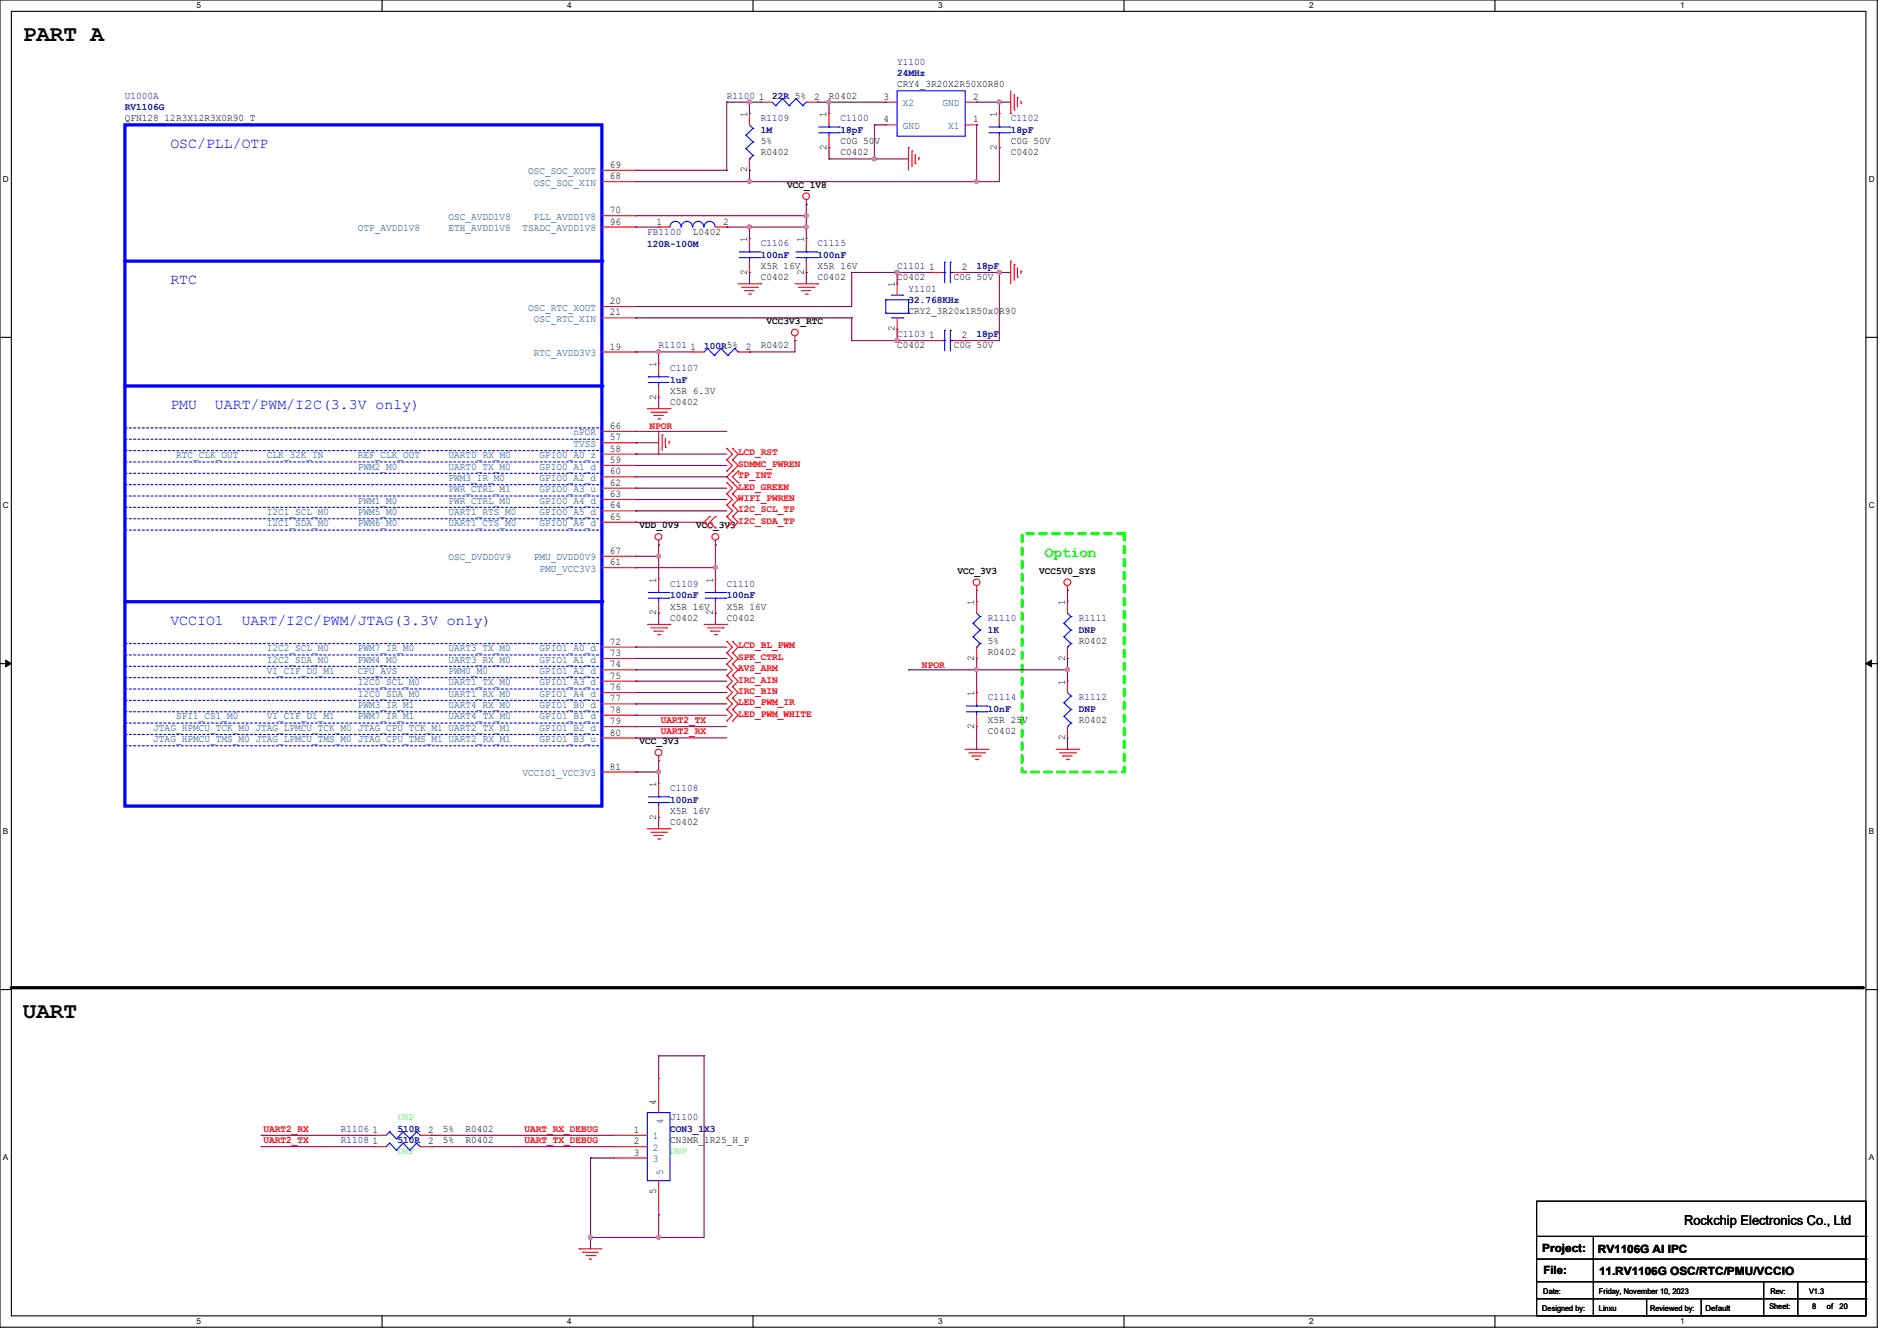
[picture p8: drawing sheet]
<svg xmlns="http://www.w3.org/2000/svg" width="297mm" height="210mm" viewBox="0 0 297 210" stroke-linecap="round" stroke-linejoin="round" font-family="sans-serif">
<path d="M0 0h293.9v207.9h-293.9zM1.8 1.8h290.3v204.3h-290.3z" fill="none" stroke="#000" stroke-width=".17"/>
<g fill="#fff">
<path d="M30.8 .2h.7v1.4h-.7z"/>
<path d="M30.8 206.2h.7v1.4h-.7z"/>
</g>
<path d="M59.8 0v1.8M59.8 206.1v1.8" fill="none" stroke="#000" stroke-width=".17"/>
<g fill="#fff">
<path d="M88.8 .2h.7v1.4h-.7z"/>
<path d="M88.8 206.2h.7v1.4h-.7z"/>
</g>
<path d="M117.9 0v1.8M117.9 206.1v1.8" fill="none" stroke="#000" stroke-width=".17"/>
<g fill="#fff">
<path d="M146.9 .2h.7v1.4h-.7z"/>
<path d="M146.9 206.2h.7v1.4h-.7z"/>
</g>
<path d="M176 0v1.8M176 206.1v1.8" fill="none" stroke="#000" stroke-width=".17"/>
<g fill="#fff">
<path d="M205 .2h.7v1.4h-.7z"/>
<path d="M205 206.2h.7v1.4h-.7z"/>
</g>
<path d="M234.1 0v1.8M234.1 206.1v1.8" fill="none" stroke="#000" stroke-width=".17"/>
<g fill="#fff">
<path d="M263.1 .2h.6v1.4h-.6z"/>
<path d="M263.1 206.2h.6v1.4h-.6z"/>
<path d="M.5 27.3h.9v1.4h-.9z"/>
<path d="M292.6 27.3h.9v1.4h-.9z"/>
<path d="M.5 78.4h.9v1.4h-.9z"/>
<path d="M292.6 78.4h.9v1.4h-.9z"/>
</g>
<path d="M0 52.8h1.8M292.1 52.8h1.8" fill="none" stroke="#000" stroke-width=".17"/>
<g fill="#fff">
<path d="M.5 129.5h.8v1.4h-.8z"/>
<path d="M292.6 129.5h.8v1.4h-.8z"/>
</g>
<path d="M0 103.9h1.8M292.1 103.9h1.8" fill="none" stroke="#000" stroke-width=".17"/>
<path d="M.9 103.4l.9 .5-.9 .5zM292.1 103.9l.9-.5v1z" fill="#000" stroke="#000" stroke-width=".16"/>
<g fill="#fff">
<path d="M.5 180.5h.8v1.4h-.8z"/>
<path d="M292.6 180.5h.8v1.4h-.8z"/>
</g>
<g fill="none" stroke="#000" stroke-width=".17">
<path d="M0 155h1.8M292.1 155h1.8M240.6 188.1h51.5v18h-51.5zM240.6 193.6h51.5M240.6 197.2h51.5M249.5 193.6v12.5M292.1 193.6h.1M292.1 197.2h.1M240.6 200.7h51.5M240.6 203.4h51.5M249.5 206.1h.1M257.8 206.1h.1"/>
<path d="M257.8 203.4v2.7M266.4 206.1h.1M266.4 203.4v2.7M276.1 206.1h.1M276.1 200.7v5.4M281.5 206.1h.1M281.5 200.7v5.4M292.1 200.7h.1M292.1 203.4h.1"/>
</g>
<path d="M1.8 154.7h289.8" fill="none" stroke="#000" stroke-width=".51"/>
<circle cx="291.6" cy="154.7" r=".25" fill="#000"/>
<path d="M160 83.6h16v37.3h-16z" fill="none" stroke="#0f0" stroke-width=".51" stroke-dasharray="1 1"/>
<g fill="none" stroke="#f00" stroke-width=".17">
<path d="M138.7 16h.1M138.7 19.6h.1M138.7 19.6h1.8M138.7 16h1.8M151.1 19.6h1.8M151.1 16h1.8M152.9 19.6h.1M152.9 16h.1M158.2 17.8h.1M158.2 14.2v3.6M158.8 17.2h.1M158.8 14.8v2.4"/>
<path d="M159.3 15.3h.1M159.3 15.3v1.4M159.9 16.2h.1M159.9 15.8v.4M126.2 32h.1M126.2 31.3v.7M142.2 23.1h.1M142.2 23.1v3.6M142.8 23.7h.1M142.8 23.7v2.4M143.3 25.6h.1M143.3 24.2v1.4"/>
<path d="M143.8 24.7h.1M143.8 24.7v.4M103.1 56.9h.1M103.1 56.9v1.8M115.6 44.4h3.5M116.1 45h2.5M116.6 45.5h.1M116.6 45.5h1.5M117.2 46.1h.3M117.5 46.1h.1M118.6 45h.1M119.1 44.4h.1"/>
<path d="M124.5 53.3h.1M124.5 52.6v.7M124.5 44.4h3.5M125 45h2.5M125.5 45.5h.1M125.5 45.5h1.5M126.1 46.1h.3M126.4 46.1h.1M127.5 45h.1M128 44.4h.1M145.8 42.7h.1M145.8 42.7h1.8"/>
<path d="M149.4 42.7h1.7M151.1 42.7h.1M158.2 40.9h.1M158.2 40.9v3.5M158.8 41.4h.1M158.8 41.4v2.5M159.3 43.4h.1M159.3 42v1.4M159.9 42.5h.1M159.9 42.5v.3M101.3 64h3.6M101.9 64.6h2.5"/>
<path d="M102.4 65.1h.1M102.4 65.1h1.4M103 65.6h.3M103.1 67.6h.1M103.1 62.2h.1M103.1 60.5v1.7M103.1 67.6v3.5M103.3 65.6h.1M103.7 68.1h.1M103.7 68.1v2.5M104.2 70.1h.1M104.2 68.6v1.5"/>
<path d="M104.4 64.6h.1M104.7 69.2h.1M104.7 69.2v.3M104.9 64h.1M113.8 72h.1M113.8 70.2h.1M113.8 73.8h.1M113.8 77.3h.1M113.8 75.6h.1M113.8 79.1h.1M113.8 77.3l.9 .9-.9 .9M113.8 70.2l.9 .9-.9 .9"/>
<path d="M113.8 72l.9 .9-.9 .9M113.8 75.6l.9 .9-.9 .8M113.8 79.1l.9 .9-.9 .9M114.7 72h.1M114.7 70.2h.1M114.7 73.8h.1M114.7 75.6h.1M114.7 77.3h.1M114.7 79.1h.1M114.7 72l.9 .9-1.8 1.8 1.8 1.8-.9 .8M114.7 70.2l.9 .9-.9 .9M114.7 77.3l.9 .9-.9 .9"/>
<path d="M114.7 79.1l.9 .9-.9 .9M115.6 75.6h.1M115.6 73.8h.1M115.6 73.8l-.9 .9 .9 .9M101.3 97.8h3.6M101.9 98.3h2.5M102.4 98.8h.1M102.4 98.8h1.4M103 99.4h.3M103.1 85.3h.1M103.1 90.7h.1M103.1 96h.1"/>
<path d="M103.1 84.6v.7M103.1 90.7v1.8M103.1 94.2v1.8M103.3 99.4h.1M104.4 98.3h.1M104.9 97.8h.1M110.2 97.8h3.6M110.8 98.3h2.4M111.1 80.9h.1M111.1 82.7h.1M111.1 80.9l-.9 .9 .9 .9M111.3 98.8h.1"/>
<path d="M111.3 98.8h1.4M111.8 99.4h.4M112 85.3h.1M112 82.7h.1M112 80.9h.1M112 90.7h.1M112 96h.1M112 84.6v.7M112 90.7v1.8M112 94.2v1.8M112 80.9l-.9 .9 .9 .9M112.2 99.4h.1"/>
<path d="M113.2 98.3h.1M113.8 97.8h.1M113.8 82.7h.1M113.8 80.9h.1M113.8 80.9l.9 .9-.9 .9M114.7 82.7h.1M114.7 80.9h.1M114.7 80.9l.9 .9-.9 .9M152.9 92.5h.1M152.9 94.2h.1M152.9 91.7v.8M152.9 94.2v1.8"/>
<path d="M167.1 92.5h.1M167.1 91.7v.8M103.1 119.1h.1M103.1 118.4v.7M113.8 102.2h.1M113.8 100.5h.1M113.8 105.8h.1M113.8 104h.1M113.8 107.6h.1M113.8 109.3h.1M113.8 111.1h.1M113.8 112.9h.1"/>
<path d="M113.8 100.5l.9 .8-.9 .9M113.8 104l.9 .9-.9 .9M113.8 102.2l.9 .9-.9 .9M113.8 105.8l.9 .9-.9 .9M113.8 107.6l.9 .9-.9 .8M113.8 109.3l.9 .9-.9 .9M113.8 111.1l.9 .9-.9 .9M114.7 102.2h.1M114.7 100.5h.1M114.7 105.8h.1M114.7 104h.1M114.7 107.6h.1"/>
<path d="M114.7 109.3h.1M114.7 111.1h.1M114.7 112.9h.1M114.7 100.5l.9 .8-.9 .9M114.7 104l.9 .9-.9 .9M114.7 102.2l.9 .9-.9 .9M114.7 105.8l.9 .9-.9 .9M114.7 107.6l.9 .9-.9 .8M114.7 109.3l.9 .9-.9 .9M114.7 111.1l.9 .9-.9 .9M151.1 117.3h3.6M151.7 117.9h2.4"/>
<path d="M152.2 118.4h.1M152.2 118.4h1.4M152.7 119h.4M152.9 103.1h.1M152.9 108.5h.1M152.9 113.8h.1M152.9 101.3v1.8M152.9 108.5v1.7M152.9 112v1.8M153.1 119h.1M154.1 117.9h.1M154.7 117.3h.1"/>
<path d="M165.4 117.3h3.5M165.9 117.9h2.5M166.4 118.4h.1M166.4 118.4h1.5M167 119h.3M167.3 119h.1M168.4 117.9h.1M168.9 117.3h.1M101.3 129.8h3.6M101.9 130.3h2.5M102.4 130.9h.1M102.4 130.9h1.4"/>
<path d="M103 131.4h.3M103.3 131.4h.1M104.4 130.3h.1M104.9 129.8h.1M90.7 195.6h.1M90.7 195.6h3.5M91.2 196.1h.1M91.2 196.1h2.5M91.7 196.6h1.5M92.3 197.2h.1M92.3 197.2h.3M93.2 196.6h.1"/>
<circle cx="126.2" cy="30.7" r=".52"/>
<circle cx="124.4" cy="52.1" r=".52"/>
<circle cx="103.1" cy="84.1" r=".52"/>
<circle cx="112" cy="84.1" r=".52"/>
<circle cx="152.9" cy="91.2" r=".52"/>
<circle cx="167.1" cy="91.2" r=".52"/>
<circle cx="103.1" cy="117.9" r=".52"/>
</g>
<g fill="none" stroke="#00f" stroke-width=".17">
<path d="M140.5 14.2h10.6v7.1h-10.6zM101.5 59.9h.1M101.5 59h.1M101.5 59.9h3.2M101.5 59h3.2M103.1 59h.1M103.1 59.9h.1M103.1 58.7v.3M103.1 59.9v.6M147.6 42.7h.3M147.9 42.7h.1M147.9 41.1h.1"/>
<path d="M147.9 41.1v3.2M148.8 41.1h.1M148.8 42.7h.1M148.8 42.7h.6M148.8 41.1v3.2M101.5 93.7h3.2M101.5 92.8h3.2M103.1 92.8h.1M103.1 93.7h.1M103.1 92.5v.3M103.1 93.7v.5M104.7 93.7h.1"/>
<path d="M104.7 92.8h.1M110.4 93.7h3.2M110.4 92.8h3.2M112 92.8h.1M112 93.7h.1M112 92.5v.3M112 93.7v.5M113.6 93.7h.1M113.6 92.8h.1M152.4 97.6h.1M152.4 99.7h.1M152.4 97.6l1.1 1.1"/>
<path d="M152.4 99.7l1.1 1.1M152.9 96l.6 .6M153.5 96.6h.1M153.5 98.7h.1M153.5 96.6l-1.1 1M153.5 98.7l-1.1 1M151.3 111.5h3.2M151.3 110.6h3.2M152.9 101.3h.1M152.9 110.6h.1M152.9 111.5h.1M152.9 110.2v.4"/>
<path d="M152.9 111.5v.5M153.5 100.8h.1M153.5 100.8l-.6 .5M154.5 111.5h.1M154.5 110.6h.1"/>
</g>
<path d="M19.6 19.6h74.6v106.6h-74.6zM19.6 40.9h74.6" fill="none" stroke="#00f" stroke-width=".51"/>
<circle cx="94.2" cy="40.9" r=".25" fill="#00f"/>
<path d="M19.6 60.5h74.6" fill="none" stroke="#00f" stroke-width=".51"/>
<circle cx="94.2" cy="60.5" r=".25" fill="#00f"/>
<path d="M19.6 94.2h74.6" fill="none" stroke="#00f" stroke-width=".51"/>
<circle cx="94.2" cy="94.2" r=".25" fill="#00f"/>
<g fill="none" stroke="#00f" stroke-width=".17" stroke-dasharray=".3">
<path d="M19.6 70.6h74.6M19.6 67h74.6M19.6 68.8h74.6M19.6 72.3h74.6M19.6 74.1h74.6M19.6 75.9h74.6M19.6 77.7h74.6M19.6 79.5h74.6M94.2 70.6h.1M94.2 67h.1M94.2 68.8h.1M94.2 72.3h.1"/>
<path d="M94.2 74.1h.1M94.2 75.9h.1M94.2 77.7h.1M94.2 79.5h.1M19.6 81.2h74.6M19.6 83h74.6M94.2 81.2h.1M94.2 83h.1M19.6 100.8h74.6M19.6 102.6h74.6M19.6 104.4h74.6M19.6 106.1h74.6"/>
<path d="M19.6 107.9h74.6M19.6 109.7h74.6M19.6 111.5h74.6M19.6 113.2h74.6M19.6 115h74.6M19.6 116.8h74.6M94.2 100.8h.1M94.2 102.6h.1M94.2 104.4h.1M94.2 106.1h.1M94.2 107.9h.1M94.2 109.7h.1"/>
<path d="M94.2 111.5h.1M94.2 113.2h.1M94.2 115h.1M94.2 116.8h.1"/>
</g>
<g fill="none" stroke="#f00" stroke-width=".17">
<path d="M117.3 17.8h.1M117.3 17.8v1.8M119.1 16h.1M119.1 16h1.8M126.2 16h1.8M128 16h.1M129.8 17.8h.1M129.8 17.8v1.8M156.5 17.8h.1M156.5 17.8v1.8M94.2 26.7h5.4M94.2 28.4h5.4"/>
<path d="M94.2 33.8h5.4M94.2 35.6h5.4M99.6 26.7h.1M99.6 28.4h.1M99.6 33.8h.1M99.6 35.6h.1M103.1 35.6h.1M103.1 35.6h1.8M112 35.6h1.8M113.8 35.6h.1M117.3 26.7h.1M117.3 37.3h.1"/>
<path d="M117.3 24.9v1.8M117.3 37.3v1.8M126.2 37.3h.1M126.2 37.3v1.8M129.8 23.1h.1M129.8 21.3v1.8M156.5 23.1h.1M156.5 21.3v1.8M94.2 55.1h5.4M94.2 49.8h5.4M94.2 48h5.4M99.6 55.1h.1"/>
<path d="M99.6 49.8h.1M99.6 48h.1M108.5 55.1h.1M108.5 55.1h1.7M115.6 55.1h1.7M117.3 42.7h.1M117.3 55.1h.1M117.3 40.9v1.8M126.2 42.7h.1M126.2 40.9v1.8M140.5 44.4h.1M140.5 51.6h.1"/>
<path d="M140.5 44.4v1.8M140.5 49.8v1.8M145.8 53.3h.1M145.8 53.3h1.8M149.4 53.3h1.7M151.1 53.3h.1M94.2 69.3h5.4M94.2 71.1h5.4M94.2 72.9h5.4M94.2 74.7h5.4M94.2 76.5h5.4M94.2 78.2h5.4"/>
<path d="M94.2 67.6h5.4M99.6 69.3h.1M99.6 71.1h.1M99.6 72.9h.1M99.6 74.7h.1M99.6 76.5h.1M99.6 78.2h.1M99.6 67.6h.1M94.2 80h5.4M94.2 81.8h5.4M94.2 87.1h5.4M94.2 88.9h5.4"/>
<path d="M99.6 80h.1M99.6 81.8h.1M99.6 87.1h.1M99.6 88.9h.1M167.1 94.2h.1M167.1 94.2v1.8M94.2 101.3h5.4M94.2 104.9h5.4M94.2 103.1h5.4M94.2 106.7h5.4M94.2 108.5h5.4M94.2 113.8h5.4"/>
<path d="M94.2 115.6h5.4M94.2 110.2h5.4M94.2 112h5.4M99.6 101.3h.1M99.6 104.9h.1M99.6 103.1h.1M99.6 106.7h.1M99.6 108.5h.1M99.6 113.8h.1M99.6 115.6h.1M99.6 110.2h.1M99.6 112h.1"/>
<path d="M167.1 106.7h.1M167.1 115.6h.1M167.1 103.1h.1M167.1 101.3v1.8M167.1 106.7v1.8M167.1 113.8v1.8M94.2 120.9h5.4M99.6 120.9h.1M103.1 122.7h.1M103.1 128h.1M103.1 122.7v1.8M103.1 126.2v1.8"/>
<path d="M58.7 179.6h.1M58.7 177.8h.1M58.7 177.8h1.8M58.7 179.6h1.8M65.8 177.8h1.8M65.8 179.6h1.8M67.6 179.6h.1M67.6 177.8h.1M96 177.8h.1M96 179.6h.1M96 177.8h5.3M96 179.6h5.3"/>
<path d="M103.1 168.9h.1M103.1 168.9v5.3M96 181.4h.1M96 181.4h5.3M103.1 190.2h.1M103.1 184.9v5.3"/>
</g>
<g fill="none" stroke="#00f" stroke-width=".17">
<path d="M117.3 19.6l.6 .5M120.9 16l.6 .6M121.5 16.6h.1M122.5 15.5h.1M122.5 15.5l-1 1.1M122.5 15.5l1.1 1.1M123.6 16.6h.1M124.6 15.5h.1M124.6 15.5l-1 1.1M124.6 15.5l1.1 1.1M125.7 16.6h.1M126.2 16h.1"/>
<path d="M126.2 16l-.5 .6M128.2 19.9h3.2M129.8 19.9h.1M129.8 19.6v.3M131.4 19.9h.1M154.9 19.9h3.2M156.5 19.9h.1M156.5 19.6v.3M158.1 19.9h.1M106.6 35.6a.87 .87 0 0 0-.8-.9 .87 .87 0 0 0-.9 .9M108.4 35.6a.87 .87 0 0 0-.9-.9 .87 .87 0 0 0-.8 .9M110.2 35.6a.87 .87 0 0 0-.9-.9 .87 .87 0 0 0-.8 .9"/>
<path d="M112 35.6a.87 .87 0 0 0-.9-.9 .87 .87 0 0 0-.9 .9M115.7 39.5h3.3M116.8 21.2h.1M116.8 23.3h.1M116.8 21.2l1.1 1M116.8 23.3l1.1 1M117.3 24.9h.1M117.3 39.5h.1M117.3 39.1v.4M117.9 20.1h.1M117.9 22.2h.1M117.9 24.3h.1"/>
<path d="M117.9 24.3l-.6 .6M117.9 20.1l-1.1 1.1M117.9 22.2l-1.1 1.1M119 39.5h.1M124.6 39.5h3.2M126.2 39.5h.1M126.2 39.1v.4M127.8 39.5h.1M128.2 20.8h3.2M129.8 20.8h.1M129.8 20.8v.5M131.4 20.8h.1"/>
<path d="M154.9 20.8h3.2M156.5 20.8h.1M156.5 20.8v.5M158.1 20.8h.1M110.8 54.6h.1M110.8 54.6l-.6 .5M110.8 54.6l1 1.1M111.8 55.7h.1M112.9 54.6h.1M112.9 54.6l-1.1 1.1M112.9 54.6l1.1 1.1M114 55.7h.1"/>
<path d="M115 54.6h.1M115 54.6l-1 1.1M115 54.6l.6 .5M115.6 55.1h.1M115.7 40.3h3.3M117.3 40.3h.1M117.3 40.3v.6M119 40.3h.1M124.6 40.3h3.2M126.2 40.3h.1M126.2 40.3v.6M127.8 40.3h.1"/>
<path d="M138.7 49.1h.1M138.7 46.9h.1M138.7 46.9h3.5M138.7 49.1h3.5M138.7 46.9v2.2M139.6 46.2h1.8M139.6 49.8h1.8M141.4 46.2h.1M141.4 49.8h.1M142.2 46.9h.1M142.2 49.1h.1M142.2 46.9v2.2"/>
<path d="M147.6 53.3h.3M147.9 53.3h.1M147.9 51.7h.1M147.9 51.7v3.2M148.8 51.7h.1M148.8 53.3h.1M148.8 53.3h.6M148.8 51.7v3.2M166.6 97.6h.1M166.6 99.7h.1M166.6 97.6l1.1 1.1M166.6 99.7l1.1 1.1"/>
<path d="M167.1 96l.6 .6M167.7 96.6h.1M167.7 98.7h.1M167.7 96.6l-1.1 1M167.7 98.7l-1.1 1M166.6 110.1h.1M166.6 112.2h.1M166.6 110.1l1.1 1M166.6 112.2l1.1 1M167.1 113.8h.1M167.1 101.3h.1M167.1 108.5l.6 .5"/>
<path d="M167.7 109h.1M167.7 111.1h.1M167.7 113.2h.1M167.7 100.8h.1M167.7 109l-1.1 1.1M167.7 111.1l-1.1 1.1M167.7 113.2l-.6 .6M167.7 100.8l-.6 .5M101.5 125.7h3.2M101.5 124.8h3.2M103.1 124.8h.1M103.1 125.7h.1"/>
<path d="M103.1 124.5v.3M103.1 125.7v.5M104.7 125.7h.1M104.7 124.8h.1M61 179h.1M61 177.2h.1M61 179l-.5 .6M61 179l1.1 1.1M61 177.2l-.5 .6M61 177.2l1.1 1.2M62.1 178.4h.1M63.1 179h.1"/>
<path d="M63.1 177.2h.1M63.1 179l-1 1.1M63.1 179l1.1 1.1M63.1 177.2l-1 1.2M63.1 177.2l1.1 1.2M64.2 178.4h.1M65.2 179h.1M65.2 177.2h.1M65.2 179l-1 1.1M65.2 179l.6 .6M65.2 177.2l-1 1.2M65.2 177.2l.6 .6"/>
<path d="M65.8 179.6h.1M65.8 177.8h.1M101.3 174.2h3.6v10.7h-3.6zM62.1 180.1h.1M64.2 180.1h.1"/>
</g>
<g fill="none" stroke="#800040" stroke-width=".17">
<path d="M113.8 16h.1M113.8 16h5.3M113.8 16v10.7M117.3 16h.1M117.3 16v1.8M128 16h.1M128 16h10.7M129.8 16h.1M129.8 16v1.8M136.9 19.6h.1M136.9 19.6v5.3M136.9 19.6h1.8"/>
<path d="M152.9 16h.1M152.9 19.6h.1M152.9 19.6v8.8M152.9 16h5.3M156.5 16h.1M156.5 16v1.8M99.6 35.6h.1M99.6 26.7h14.2M99.6 33.8h26.6M99.6 35.6h3.5M113.8 26.7h.1M113.8 35.6h.1"/>
<path d="M113.8 35.6h12.4M117.3 28.4h.1M117.3 26.7h.1M117.3 35.6h.1M117.3 26.7v1.7M117.3 35.6v1.7M126.2 33.8h.1M126.2 32h.1M126.2 35.6h.1M126.2 32v5.3M129.8 24.9h.1M129.8 23.1h.1"/>
<path d="M129.8 24.9h12.4M129.8 23.1v1.8M136.9 24.9h.1M152.9 28.4h.1M156.5 23.1h.1M156.5 23.1v5.3h-56.9M99.6 49.8h.1M99.6 48h.1M99.6 55.1h.1M99.6 49.8h33.7M99.6 55.1h8.9M103.1 55.1h.1"/>
<path d="M103.1 55.1v1.8M117.3 55.1h.1M117.3 42.7h.1M117.3 42.7v1.7M124.5 53.3h.1M124.5 53.3v1.8h-7.2M126.2 42.7h.1M126.2 42.7v1.7M133.3 53.3h.1M133.3 49.8h.1M133.3 42.7h.1M133.3 53.3h12.5"/>
<path d="M133.3 42.7v5.3h-33.7M133.3 49.8v3.5M133.3 42.7h12.5M140.5 53.3h.1M140.5 51.6h.1M140.5 42.7h.1M140.5 42.7v1.7M140.5 51.6v1.7M151.1 53.3h.1M151.1 42.7h.1M151.1 42.7h7.1M156.5 42.7h.1"/>
<path d="M156.5 42.7v10.6h-5.4M99.6 69.3h.1M99.6 67.6h.1M99.6 72.9h.1M99.6 76.5h.1M99.6 78.2h.1M99.6 71.1h.1M99.6 69.3h3.5M99.6 67.6h14.2M99.6 72.9h14.2M99.6 76.5h14.2M99.6 78.2h14.2"/>
<path d="M99.6 71.1h14.2M99.6 74.7h14.2M103.1 62.2h.1M103.1 62.2v1.8M113.8 74.7h.1M99.6 87.1h.1M99.6 88.9h.1M99.6 80h.1M99.6 81.8h.1M99.6 87.1h3.5M99.6 88.9h12.4M99.6 80h14.2"/>
<path d="M99.6 81.8h10.6M103.1 96h.1M103.1 85.3h.1M103.1 87.1h.1M103.1 85.3v5.4M103.1 96v1.8M112 85.3h.1M112 96h.1M112 88.9h.1M112 85.3v5.4M112 96v1.8M152.9 92.5h.1"/>
<path d="M152.9 92.5v1.7M167.1 92.5h.1M167.1 92.5v1.7M99.6 104.9h.1M99.6 103.1h.1M99.6 115.6h.1M99.6 113.8h.1M99.6 108.5h.1M99.6 106.7h.1M99.6 110.2h.1M99.6 112h.1M99.6 101.3h.1"/>
<path d="M99.6 104.9h14.2M99.6 103.1h14.2M99.6 115.6h14.2M99.6 113.8h14.2M99.6 108.5h14.2M99.6 106.7h14.2M99.6 110.2h14.2M99.6 112h14.2M99.6 101.3h14.2M103.1 119.1h.1M103.1 119.1v3.6M142.2 104.9h.1"/>
<path d="M142.2 104.9h24.9M152.9 103.1h.1M152.9 117.3h.1M152.9 104.9h.1M152.9 103.1v5.4M152.9 113.8v3.5M167.1 104.9h.1M167.1 103.1h.1M167.1 117.3h.1M167.1 103.1v3.6M167.1 115.6v1.7M99.6 120.9h.1"/>
<path d="M99.6 120.9h3.5M103.1 120.9h.1M103.1 128h.1M103.1 128v1.8M40.9 179.6h.1M40.9 177.8h.1M40.9 177.8h17.8M40.9 179.6h17.8M67.6 177.8h.1M67.6 179.6h.1M67.6 177.8h28.4M67.6 179.6h28.4"/>
<path d="M103.1 165.4h.1M103.1 165.4v3.5M103.1 165.4h7.1M110.2 165.4h.1M110.2 165.4v28.4h-17.7M92.5 181.4h.1M92.5 193.8h.1M92.5 181.4h3.5M92.5 181.4v14.2M103.1 190.2h.1M103.1 193.8h.1M103.1 190.2v3.6"/>
</g>
<g fill="#f0f" stroke="#f0f" stroke-width=".17">
<circle cx="140.4" cy="53.3" r=".32"/>
<circle cx="156.4" cy="42.7" r=".32"/>
<circle cx="140.4" cy="42.7" r=".32"/>
<circle cx="103.1" cy="87.1" r=".32"/>
<circle cx="112" cy="88.9" r=".32"/>
<circle cx="103.1" cy="120.9" r=".32"/>
<circle cx="152.9" cy="104.9" r=".32"/>
<circle cx="103.1" cy="55.1" r=".32"/>
<circle cx="152.9" cy="28.4" r=".32"/>
<circle cx="117.3" cy="28.4" r=".32"/>
<circle cx="136.9" cy="24.9" r=".32"/>
<circle cx="129.8" cy="16" r=".32"/>
<circle cx="156.4" cy="16" r=".32"/>
<circle cx="117.3" cy="16" r=".32"/>
<circle cx="92.4" cy="193.8" r=".32"/>
<circle cx="103.1" cy="193.8" r=".32"/>
<circle cx="126.2" cy="33.8" r=".32"/>
<circle cx="117.3" cy="35.5" r=".32"/>
<circle cx="126.2" cy="35.5" r=".32"/>
<circle cx="167.1" cy="104.9" r=".32"/>
</g>
<g font-size="3.6">
<text x="3.6" y="6.5">PART A</text>
<text x="3.6" y="159.4">UART</text>
</g>
<g font-size="2.3" fill="#00f">
<text x="26.7" y="23.2">OSC/PLL/OTP</text>
<text x="26.7" y="44.5">RTC</text>
<text x="26.7" y="64.1">PMU</text>
<text x="33.7" y="64.1">UART/PWM/I2C(3.3V only)</text>
<text x="26.7" y="97.9">VCCIO1</text>
<text x="37.8" y="97.9">UART/I2C/PWM/JTAG(3.3V only)</text>
</g>
<text font-size="2.3" fill="#0f0" x="163.6" y="87.2">Option</text>
<text font-size="2.1" x="263.7" y="191.9">Rockchip Electronics Co., Ltd</text>
<g font-size="1.8">
<text x="241.5" y="196">Project:</text>
<text x="250.2" y="196.2">RV1106G AI IPC</text>
<text x="241.6" y="199.6">File:</text>
<text x="250.4" y="199.7">11.RV1106G OSC/RTC/PMU/VCCIO</text>
</g>
<g font-size="1.6" fill="#000080">
<text x="140.5" y="10.1">Y1100</text>
<text x="140.5" y="11.9">24MHz</text>
<text x="19.6" y="15.5">U1000A</text>
<text x="19.6" y="17.3">RV1106G</text>
<text x="113.8" y="15.5">R1100</text>
<text x="120.9" y="15.5">22R 5%</text>
<text x="119.1" y="19">R1109</text>
<text x="119.1" y="20.8">1M</text>
<text x="131.6" y="19">C1100</text>
<text x="131.6" y="20.8">18pF</text>
<text x="158.2" y="19">C1102</text>
<text x="158.2" y="20.8">18pF</text>
<text x="101.3" y="36.8">FB1100</text>
<text x="101.3" y="38.6">120R-100M</text>
<text x="119.1" y="38.6">C1106</text>
<text x="119.1" y="40.4">100nF</text>
<text x="128" y="38.6">C1115</text>
<text x="128" y="40.4">100nF</text>
<text x="140.5" y="42.1">C1101</text>
<text x="142.2" y="45.7">Y1101</text>
<text x="142.2" y="47.5">32.768KHz</text>
<text x="152.9" y="42.2">18pF</text>
<text x="140.5" y="52.8">C1103</text>
<text x="152.9" y="52.8">18pF</text>
<text x="103.1" y="54.6">R1101</text>
<text x="104.9" y="58.1">C1107</text>
<text x="104.9" y="59.9">1uF</text>
<text x="110.2" y="54.6">100R5%</text>
<text x="104.9" y="91.9">C1109</text>
<text x="104.9" y="93.7">100nF</text>
<text x="113.8" y="91.9">C1110</text>
<text x="113.8" y="93.7">100nF</text>
<text x="154.7" y="97.2">R1110</text>
<text x="154.7" y="99.1">1K</text>
<text x="168.9" y="97.2">R1111</text>
<text x="168.9" y="99.1">DNP</text>
<text x="154.7" y="109.7">C1114</text>
<text x="154.7" y="111.5">10nF</text>
<text x="168.9" y="109.7">R1112</text>
<text x="168.9" y="111.5">DNP</text>
<text x="104.9" y="123.9">C1108</text>
<text x="104.9" y="125.7">100nF</text>
<text x="53.3" y="179">R1108</text>
<text x="53.3" y="177.2">R1106</text>
<text x="62.2" y="179.1">510R</text>
<text x="62.2" y="177.3">510R</text>
<text x="104.9" y="175.5">J1100</text>
<text x="104.9" y="177.3">CON3_1X3</text>
</g>
<g font-size="1.6">
<text x="118.8" y="15.6">1</text>
<text x="127.5" y="15.6">2</text>
<text x="129.8" y="15.5">R0402</text>
<text x="138.3" y="15.6">3</text>
<text x="140.5" y="13.7">CRY4_3R20X2R50X0R80</text>
<text x="152.4" y="15.6">2</text>
<text x="19.6" y="19">QFN128_12R3X12R3X0R90_T</text>
<text x="117" y="18.3" transform="rotate(-90 117 18.3)">1</text>
<text x="119.1" y="22.6">5%</text>
<text x="129.4" y="23.5" transform="rotate(-90 129.4 23.5)">2</text>
<text x="129.4" y="18.3" transform="rotate(-90 129.4 18.3)">1</text>
<text x="131.6" y="22.6">C0G 50V</text>
<text x="138.3" y="19.2">4</text>
<text x="152.4" y="19.2">1</text>
<text x="156.1" y="23.5" transform="rotate(-90 156.1 23.5)">2</text>
<text x="156.1" y="18.3" transform="rotate(-90 156.1 18.3)">1</text>
<text x="158.2" y="22.6">C0G 50V</text>
<text x="95.5" y="26.3">69</text>
<text x="95.5" y="28.1">68</text>
<text x="117" y="27" transform="rotate(-90 117 27)">2</text>
<text x="119.1" y="24.3">R0402</text>
<text x="123.2" y="29.4">VCC_1V8</text>
<text x="131.6" y="24.3">C0402</text>
<text x="158.2" y="24.3">C0402</text>
<text x="95.5" y="33.4">70</text>
<text x="95.5" y="35.2">96</text>
<text x="102.8" y="35.2">1</text>
<text x="113.2" y="35.2">2</text>
<text x="108.5" y="36.8">L0402</text>
<text x="117" y="37.9" transform="rotate(-90 117 37.9)">1</text>
<text x="125.9" y="37.9" transform="rotate(-90 125.9 37.9)">1</text>
<text x="95.5" y="47.6">20</text>
<text x="117" y="43" transform="rotate(-90 117 43)">2</text>
<text x="119.1" y="43.9">C0402</text>
<text x="119.1" y="42.1">X5R 16V</text>
<text x="125.9" y="43" transform="rotate(-90 125.9 43)">2</text>
<text x="128" y="43.9">C0402</text>
<text x="128" y="42.1">X5R 16V</text>
<text x="140.1" y="45" transform="rotate(-90 140.1 45)">1</text>
<text x="140.5" y="43.9">C0402</text>
<text x="145.5" y="42.3">1</text>
<text x="149.3" y="43.9">C0G 50V</text>
<text x="150.6" y="42.3">2</text>
<text x="95.5" y="49.4">21</text>
<text x="120" y="50.7">VCC3V3_RTC</text>
<text x="140.1" y="51.9" transform="rotate(-90 140.1 51.9)">2</text>
<text x="142.2" y="49.2">CRY2_3R20x1R50x0R90</text>
<text x="145.5" y="53">1</text>
<text x="150.6" y="53">2</text>
<text x="95.5" y="54.7">19</text>
<text x="102.7" y="57.4" transform="rotate(-90 102.7 57.4)">1</text>
<text x="108.1" y="54.7">1</text>
<text x="116.8" y="54.7">2</text>
<text x="119.1" y="54.6">R0402</text>
<text x="140.5" y="54.6">C0402</text>
<text x="149.3" y="54.6">C0G 50V</text>
<text x="102.7" y="62.6" transform="rotate(-90 102.7 62.6)">2</text>
<text x="104.9" y="63.5">C0402</text>
<text x="104.9" y="61.7">X5R 6.3V</text>
<text x="95.5" y="69">57</text>
<text x="95.5" y="70.7">58</text>
<text x="95.5" y="67.2">66</text>
<text x="95.5" y="72.5">59</text>
<text x="95.5" y="74.3">60</text>
<text x="95.5" y="76.1">62</text>
<text x="95.5" y="77.9">63</text>
<text x="95.5" y="79.6">64</text>
<text x="95.5" y="81.4">65</text>
<text x="100.1" y="82.7">VDD_0V9</text>
<text x="109" y="82.7">VCC_3V3</text>
<text x="95.5" y="86.7">67</text>
<text x="95.5" y="88.5">61</text>
<text x="149.9" y="89.8">VCC_3V3</text>
<text x="162.7" y="89.8">VCC5V0_SYS</text>
<text x="102.7" y="91.2" transform="rotate(-90 102.7 91.2)">1</text>
<text x="104.9" y="95.5">X5R 16V</text>
<text x="111.6" y="91.2" transform="rotate(-90 111.6 91.2)">1</text>
<text x="113.8" y="95.5">X5R 16V</text>
<text x="152.5" y="94.8" transform="rotate(-90 152.5 94.8)">1</text>
<text x="166.8" y="94.8" transform="rotate(-90 166.8 94.8)">1</text>
<text x="95.5" y="101">72</text>
<text x="102.7" y="96.4" transform="rotate(-90 102.7 96.4)">2</text>
<text x="104.9" y="97.2">C0402</text>
<text x="111.6" y="96.4" transform="rotate(-90 111.6 96.4)">2</text>
<text x="113.8" y="97.2">C0402</text>
<text x="154.7" y="100.8">5%</text>
<text x="168.9" y="100.8">R0402</text>
<text x="95.5" y="104.5">74</text>
<text x="95.5" y="102.7">73</text>
<text x="95.5" y="106.3">75</text>
<text x="152.5" y="103.5" transform="rotate(-90 152.5 103.5)">2</text>
<text x="154.7" y="102.6">R0402</text>
<text x="166.8" y="107.2" transform="rotate(-90 166.8 107.2)">1</text>
<text x="166.8" y="103.5" transform="rotate(-90 166.8 103.5)">2</text>
<text x="95.5" y="108.1">76</text>
<text x="95.5" y="113.4">79</text>
<text x="95.5" y="109.9">77</text>
<text x="95.5" y="111.6">78</text>
<text x="152.5" y="109" transform="rotate(-90 152.5 109)">1</text>
<text x="154.7" y="113.2">X5R 25V</text>
<text x="168.9" y="113.2">R0402</text>
<text x="95.5" y="115.2">80</text>
<text x="100.1" y="116.5">VCC_3V3</text>
<text x="152.5" y="114.1" transform="rotate(-90 152.5 114.1)">2</text>
<text x="154.7" y="115">C0402</text>
<text x="166.8" y="115.9" transform="rotate(-90 166.8 115.9)">2</text>
<text x="95.5" y="120.5">81</text>
<text x="102.7" y="123.2" transform="rotate(-90 102.7 123.2)">1</text>
<text x="102.7" y="128.4" transform="rotate(-90 102.7 128.4)">2</text>
<text x="104.9" y="129.2">C0402</text>
<text x="104.9" y="127.5">X5R 16V</text>
<text x="102.7" y="173" transform="rotate(-90 102.7 173)">4</text>
<text x="58.3" y="179.2">1</text>
<text x="58.3" y="177.4">1</text>
<text x="67" y="179.2">2</text>
<text x="67" y="177.4">2</text>
<text x="69.3" y="179">5%</text>
<text x="69.3" y="177.2">5%</text>
<text x="72.9" y="179">R0402</text>
<text x="72.9" y="177.2">R0402</text>
<text x="99.2" y="177.4">1</text>
<text x="99.2" y="179.2">2</text>
<text x="104.9" y="179">CN3MR_1R25_H_P</text>
<text x="99.2" y="181">3</text>
<text x="102.7" y="187" transform="rotate(-90 102.7 187)">5</text>
</g>
<g font-size="1.6" fill="#004080">
<text x="141.4" y="16.6">X2</text>
<text x="147.6" y="16.6">GND</text>
<text x="141.4" y="20.2">GND</text>
<text x="148.5" y="20.2">X1</text>
<text x="82.7" y="27.3">OSC_SOC_XOUT</text>
<text x="83.6" y="29.1">OSC_SOC_XIN</text>
<text x="70.2" y="34.4">OSC_AVDD1V8</text>
<text x="83.6" y="34.4">PLL_AVDD1V8</text>
<text x="56" y="36.2">OTP_AVDD1V8</text>
<text x="70.2" y="36.2">ETH_AVDD1V8</text>
<text x="81.8" y="36.2">TSADC_AVDD1V8</text>
<text x="82.7" y="48.6">OSC_RTC_XOUT</text>
<text x="83.6" y="50.4">OSC_RTC_XIN</text>
<text x="83.6" y="55.8">RTC_AVDD3V3</text>
<text x="27.6" y="71.8">RTC_CLK_OUT</text>
<text x="41.8" y="71.8">CLK_32K_IN</text>
<text x="56" y="71.8">REF_CLK_OUT</text>
<text x="70.2" y="71.8">UART0_RX_M0</text>
<text x="84.5" y="71.8">GPIO0_A0_z</text>
<text x="89.8" y="70">TVSS</text>
<text x="89.8" y="68.2">nPOR</text>
<text x="56" y="73.5">PWM2_M0</text>
<text x="70.2" y="73.5">UART0_TX_M0</text>
<text x="70.2" y="75.3">PWM3_IR_M0</text>
<text x="70.2" y="77.1">PWR_CTRL_M1</text>
<text x="84.4" y="73.5">GPIO0_A1_d</text>
<text x="84.5" y="75.3">GPIO0_A2_d</text>
<text x="84.5" y="77.1">GPIO0_A3_u</text>
<text x="41.8" y="80.6">I2C1_SCL_M0</text>
<text x="41.8" y="82.4">I2C1_SDA_M0</text>
<text x="56" y="80.6">PWM5_M0</text>
<text x="56" y="82.4">PWM6_M0</text>
<text x="56" y="78.9">PWM1_M0</text>
<text x="70.2" y="80.6">UART1_RTS_M0</text>
<text x="70.2" y="82.4">UART1_CTS_M0</text>
<text x="70.2" y="78.9">PWR_CTRL_M0</text>
<text x="84.4" y="80.6">GPIO0_A5_d</text>
<text x="84.4" y="82.4">GPIO0_A6_d</text>
<text x="84.4" y="78.9">GPIO0_A4_d</text>
<text x="70.2" y="87.8">OSC_DVDD0V9</text>
<text x="83.6" y="87.8">PMU_DVDD0V9</text>
<text x="84.5" y="89.5">PMU_VCC3V3</text>
<text x="41.8" y="102">I2C2_SCL_M0</text>
<text x="56" y="102">PWM7_IR_M0</text>
<text x="70.2" y="102">UART3_TX_M0</text>
<text x="84.4" y="102">GPIO1_A0_d</text>
<text x="41.8" y="105.5">VI_CIF_D0_M1</text>
<text x="41.8" y="103.8">I2C2_SDA_M0</text>
<text x="56" y="105.5">CPU_AVS</text>
<text x="56" y="103.8">PWM4_M0</text>
<text x="56" y="107.3">I2C0_SCL_M0</text>
<text x="70.2" y="105.5">PWM0_M0</text>
<text x="70.2" y="103.8">UART3_RX_M0</text>
<text x="70.2" y="107.3">UART1_TX_M0</text>
<text x="84.4" y="105.5">GPIO1_A2_d</text>
<text x="84.4" y="103.8">GPIO1_A1_d</text>
<text x="84.4" y="107.3">GPIO1_A3_d</text>
<text x="27.6" y="112.7">SPI1_CS1_M0</text>
<text x="41.8" y="112.7">VI_CIF_D1_M1</text>
<text x="56" y="112.7">PWM7_IR_M1</text>
<text x="56" y="109.1">I2C0_SDA_M0</text>
<text x="56" y="110.9">PWM3_IR_M1</text>
<text x="70.2" y="112.7">UART4_TX_M0</text>
<text x="70.2" y="109.1">UART1_RX_M0</text>
<text x="70.2" y="110.9">UART4_RX_M0</text>
<text x="84.4" y="109.1">GPIO1_A4_d</text>
<text x="84.4" y="110.9">GPIO1_B0_d</text>
<text x="84.5" y="112.7">GPIO1_B1_d</text>
<text x="24" y="114.4">JTAG_HPMCU_TCK_M0 JTAG_LPMCU_TCK_M0 JTAG_CPU_TCK_M1 UART2_TX_M1</text>
<text x="24" y="116.2">JTAG_HPMCU_TMS_M0 JTAG_LPMCU_TMS_M0 JTAG_CPU_TMS_M1 UART2_RX_M1</text>
<text x="84.5" y="114.4">GPIO1_B2_d</text>
<text x="84.5" y="116.2">GPIO1_B3_u</text>
<text x="81.8" y="121.5">VCCIO1_VCC3V3</text>
<text x="102.2" y="178.4">1</text>
<text x="103.8" y="176" transform="rotate(-90 103.8 176)">4</text>
<text x="102.2" y="180.2">2</text>
<text x="102.2" y="182">3</text>
<text x="103.8" y="184" transform="rotate(-90 103.8 184)">5</text>
</g>
<g font-size="1.6" fill="#f00">
<text x="101.7" y="67.2">NPOR</text>
<text x="115.6" y="71.3">LCD_RST</text>
<text x="115.6" y="74.9">TP_INT</text>
<text x="115.6" y="73.1">SDMMC_PWREN</text>
<text x="115.6" y="76.7">LED_GREEN</text>
<text x="115.6" y="82">I2C_SDA_TP</text>
<text x="115.6" y="78.4">WIFI_PWREN</text>
<text x="115.6" y="80.2">I2C_SCL_TP</text>
<text x="115.6" y="101.6">LCD_BL_PWM</text>
<text x="115.6" y="105.1">AVS_ARM</text>
<text x="115.6" y="103.3">SPK_CTRL</text>
<text x="115.6" y="106.9">IRC_AIN</text>
<text x="144.4" y="104.6">NPOR</text>
<text x="103.5" y="113.2">UART2_TX</text>
<text x="115.6" y="108.7">IRC_BIN</text>
<text x="115.6" y="110.4">LED_PWM_IR</text>
<text x="115.6" y="112.2">LED_PWM_WHITE</text>
<text x="103.5" y="115">UART2_RX</text>
<text x="41.2" y="179">UART2_TX</text>
<text x="41.2" y="177.2">UART2_RX</text>
<text x="82.1" y="177.2">UART_RX_DEBUG</text>
<text x="82.1" y="179">UART_TX_DEBUG</text>
</g>
<g font-size="1.6" fill="#0f0">
<text x="62.2" y="175.5">DNP</text>
<text x="62.2" y="180.8">DNP</text>
<text x="104.9" y="180.8">DNP</text>
</g>
<g font-size="1.3">
<text x="30.8" y="1.3">5</text>
<text x="88.8" y="1.3">4</text>
<text x="146.9" y="1.3">3</text>
<text x="205" y="1.3">2</text>
<text x="263.1" y="1.3">1</text>
<text x=".5" y="28.4">D</text>
<text x="292.6" y="28.4">D</text>
<text x=".5" y="79.5">C</text>
<text x="292.6" y="79.5">C</text>
<text x=".5" y="130.6">B</text>
<text x="292.6" y="130.6">B</text>
<text x=".5" y="181.7">A</text>
<text x="292.6" y="181.7">A</text>
<text x="30.8" y="207.4">5</text>
<text x="88.8" y="207.4">4</text>
<text x="146.9" y="207.4">3</text>
<text x="205" y="207.4">2</text>
<text x="263.1" y="207.4">1</text>
</g>
<g font-size="1.2">
<text x="241.6" y="202.6">Date:</text>
<text x="250.4" y="202.6">Friday, November 10, 2023</text>
<text x="277.2" y="202.6">Rev:</text>
<text x="283.2" y="202.6">V1.3</text>
<text x="241.5" y="205.3">Designed by:</text>
<text x="250.4" y="205.3">Linxu</text>
<text x="258.4" y="205.3">Reviewed by:</text>
<text x="267" y="205.3">Default</text>
<text x="277" y="205.1">Sheet:</text>
<text x="283.8" y="205.1">8</text>
<text x="286" y="205.1">of</text>
<text x="288" y="205.1">20</text>
</g>
</svg>
